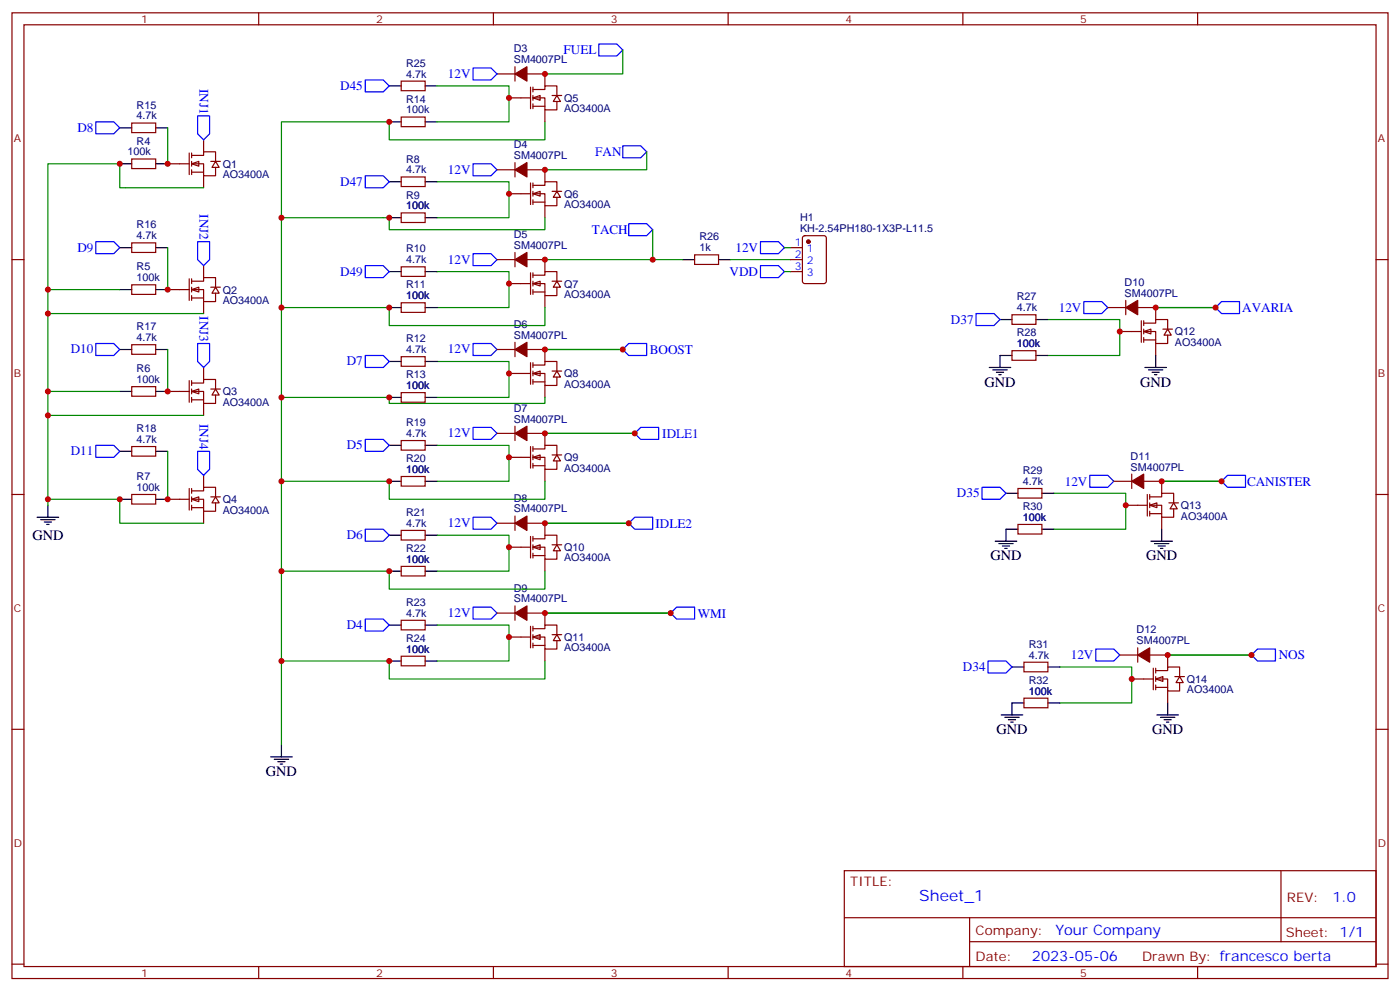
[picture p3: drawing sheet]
<svg xmlns="http://www.w3.org/2000/svg" width="412mm" height="292mm" viewBox="0 0 412 292" stroke-linecap="round" stroke-linejoin="round" font-family="sans-serif">
<g fill="none" stroke="#870000" stroke-width=".35">
<path d="M3.5 3.8h405.4v284.3h-405.4zM7.1 7.3h398.2v277.3h-398.2zM76.2 3.8v3.5M145.3 3.8v3.5M214.5 3.8v3.5M283.6 3.8v3.5M352.8 3.8v3.5M3.5 76.4h3.6M405.3 76.4h3.6M3.5 145.6h3.6M405.3 145.6h3.6M3.5 214.7h3.6"/>
<path d="M405.3 214.7h3.6M248.7 256.4h156.6v28.2h-156.6zM377.3 256.4v20.9M248.7 270.2h156.5M285.6 277.3h119.6M285.6 270.2v14.1M3.5 283.9h3.6M76.2 284.6v3.5M145.3 284.6v3.5M214.5 284.6v3.5M283.6 284.6v3.5M352.8 284.6v3.5"/>
<path d="M405.3 283.9h3.6"/>
</g>
<g fill="#fff" stroke="#870000" stroke-width=".35">
<path d="M56.4 48.2l2.2-.7v1.4z"/>
<path d="M63.5 47.5l1.1 1.8h-2.2z"/>
</g>
<path d="M49.4 48.2h6.3M55.7 45v6.4M56.4 45.8h3.6v-1.1h3.5v2.8M56.4 48.2h3.6v3.6h3.5v-2.5M56.4 50.7h3.6M56.4 45v1.5M56.4 47.5v1.4M56.4 50v1.4M60 41.2v3.5M60 51.8v3.5M62.1 47.5h2.8" fill="none" stroke="#870000" stroke-width=".35"/>
<g fill="#fff" stroke="#870000" stroke-width=".35">
<path d="M56.4 85.3l2.2-.7v1.4z"/>
<path d="M63.5 84.6l1.1 1.7h-2.2z"/>
</g>
<path d="M60 78.2v3.5M49.4 85.3h6.3M55.7 82.1v6.3M56.4 82.8h3.6v-1.1h3.5v2.9M56.4 85.3h3.6v3.5h3.5v-2.5M56.4 87.7h3.6M56.4 82.1v1.4M56.4 84.6v1.4M56.4 87v1.4M60 88.8v3.5M62.1 84.6h2.8" fill="none" stroke="#870000" stroke-width=".35"/>
<g fill="#fff" stroke="#870000" stroke-width=".35">
<path d="M56.4 115.3l2.2-.8v1.5z"/>
<path d="M63.5 114.5l1.1 1.8h-2.2z"/>
</g>
<path d="M49.4 115.3h6.3M55.7 112.1v6.3M56.4 112.8h3.6v-1.1h3.5v2.8M56.4 115.3h3.6v3.5h3.5v-2.5M56.4 117.7h3.6M56.4 112.1v1.4M56.4 114.5v1.5M56.4 117v1.4M60 108.2v3.5M60 118.8v3.5M62.1 114.5h2.8" fill="none" stroke="#870000" stroke-width=".35"/>
<g fill="#fff" stroke="#870000" stroke-width=".35">
<path d="M56.4 147l2.2-.7v1.4z"/>
<path d="M63.5 146.3l1.1 1.8h-2.2z"/>
</g>
<path d="M60 139.9v3.6M49.4 147h6.3M55.7 143.8v6.4M56.4 144.5h3.6v-1h3.5v2.8M56.4 147h3.6v3.5h3.5v-2.4M56.4 149.5h3.6M56.4 143.8v1.4M56.4 146.3v1.4M56.4 148.8v1.4M60 150.5v3.6M62.1 146.3h2.8" fill="none" stroke="#870000" stroke-width=".35"/>
<g fill="#fff" stroke="#870000" stroke-width=".35">
<path d="M157 28.8l2.1-.7v1.4z"/>
<path d="M164 28.1l1.1 1.8h-2.1z"/>
</g>
<g fill="none" stroke="#870000" stroke-width=".35">
<path d="M151.7 19.6v4.3M38.8 36.2h7.1v2.9h-7.1zM118.2 34.5h7v2.8h-7zM118.2 23.9h7v2.8h-7zM146.4 21.8h5.3M149.9 28.8h6.4M155.2 21.8h5.3v3.5M156.3 25.6v6.4M157 26.4h3.5v-1.1h3.5v2.8M157 28.8h3.5v3.5h3.5v-2.4M157 31.3h3.5M157 25.6v1.5"/>
<path d="M157 28.1v1.4M157 30.6v1.4M160.5 32.3v3.6M162.6 28.1h2.9M38.8 46.8h7.1v2.8h-7.1zM118.2 52.1h7v2.8h-7zM146.4 50h5.3M151.7 47.9v4.2M155.2 50h5.3M38.8 71.5h7.1v2.8h-7.1zM118.2 62.7h7v2.8h-7zM38.8 83.9h7.1v2.8h-7.1z"/>
<path d="M38.8 113.8h7.1v2.9h-7.1zM38.8 101.5h7.1v2.8h-7.1zM38.8 131.5h7.1v2.8h-7.1zM38.8 145.6h7.1v2.8h-7.1z"/>
</g>
<g fill="none" stroke="#000" stroke-width=".35">
<path d="M35.3 37.6h3.5M45.9 37.6h3.5M114.7 35.9h3.5M114.7 25.3h3.5M125.2 35.9h3.6M125.2 25.3h3.6M35.3 48.2h3.5M45.9 48.2h3.5M114.7 53.5h3.5M125.2 53.5h3.6M35.3 72.9h3.5M45.9 72.9h3.5"/>
<path d="M114.7 64.1h3.5M125.2 64.1h3.6M35.3 85.3h3.5M45.9 85.3h3.5M35.3 115.3h3.5M35.3 102.9h3.5M45.9 115.3h3.5M45.9 102.9h3.5M35.3 132.9h3.5M45.9 132.9h3.5M10.9 152.3h6.4M12 153h4.2"/>
<path d="M13.1 153.7h2.1M13.8 154.4h.7M14.1 148.8v3.5M35.3 147h3.5M45.9 147h3.5"/>
</g>
<path d="M49.4 37.6v10.6M128.8 25.3h21.1v10.6h-21.1M60 55.3h-24.7v-7.1h-21.2v100.6M128.8 53.5h21.1v10.6h-21.1M49.4 72.9v12.4M14.1 92.3h45.9M14.1 85.3h21.2M14.1 115.3h21.2M49.4 102.9v12.4M14.1 122.3h45.9M49.4 132.9v14.1M14.1 147h21.2v7.1h24.7" fill="none" stroke="#008700" stroke-width=".35"/>
<path d="M28.2 35.9h5.3l1.8 1.7-1.8 1.8h-5.3zM58.2 34.1h3.5v5.3l-1.7 1.8-1.8-1.8zM139.3 20h5.3l1.8 1.8-1.8 1.7h-5.3zM139.3 48.2h5.3l1.8 1.8-1.8 1.8h-5.3zM28.2 71.2h5.3l1.8 1.7-1.8 1.8h-5.3zM58.2 71.2h3.5v5.2l-1.7 1.8-1.8-1.8zM28.2 101.1h5.3l1.8 1.8-1.8 1.8h-5.3zM58.2 101.1h3.5v5.3l-1.7 1.8-1.8-1.8zM28.2 131.1h5.3l1.8 1.8-1.8 1.8h-5.3zM58.2 132.9h3.5v5.3l-1.7 1.7-1.8-1.7z" fill="none" stroke="#00f" stroke-width=".35"/>
<g fill="#870000" stroke="#870000" stroke-width=".35">
<path d="M151.7 21.8l3.5-2.2v4.3z"/>
<path d="M151.7 50l3.5-2.1v4.2z"/>
</g>
<g fill="#fff" stroke="#870000" stroke-width=".35">
<path d="M157 57l2.1-.7v1.4z"/>
<path d="M164 56.3l1.1 1.8h-2.1z"/>
</g>
<g fill="none" stroke="#870000" stroke-width=".35">
<path d="M149.9 57h6.4M156.3 53.9v6.3M157 54.6h3.5v-1.1h3.5v2.8M157 57h3.5v3.6h3.5v-2.5M157 59.5h3.5M157 53.9v1.4M157 56.3v1.4M157 58.8v1.4M160.5 50v3.5M162.6 56.3h2.9M118.2 78.6h7v2.8h-7zM146.4 76.4h5.3"/>
<path d="M151.7 74.3v4.3M155.2 76.4h5.3M160.5 60.6v3.5M118.2 89.1h7v2.9h-7z"/>
</g>
<path d="M128.8 80h21.1v10.6h-21.1" fill="none" stroke="#008700" stroke-width=".35"/>
<path d="M139.3 74.7h5.3l1.8 1.7-1.8 1.8h-5.3z" fill="none" stroke="#00f" stroke-width=".35"/>
<path d="M151.7 76.4l3.5-2.1v4.3z" fill="#870000" stroke="#870000" stroke-width=".35"/>
<path d="M114.7 80h3.5M125.2 80h3.6M114.7 90.6h3.5M125.2 90.6h3.6" fill="none" stroke="#000" stroke-width=".35"/>
<g fill="#fff" stroke="#870000" stroke-width=".35">
<path d="M157 83.5l2.1-.7v1.4z"/>
<path d="M164 82.8l1.1 1.8h-2.1z"/>
</g>
<g fill="none" stroke="#870000" stroke-width=".35">
<path d="M160.5 76.4v3.6M149.9 83.5h6.4M156.3 80.3v6.4M157 81h3.5v-1h3.5v2.8M157 83.5h3.5v3.5h3.5v-2.4M157 86h3.5M157 80.3v1.4M157 82.8v1.4M157 85.3v1.4M160.5 87v3.6M162.6 82.8h2.9M118.2 105h7v2.8h-7z"/>
<path d="M118.2 115.6h7v2.8h-7zM146.4 102.9h5.3M151.7 100.8v4.2M155.2 102.9h5.3"/>
</g>
<path d="M128.8 106.4h21.1v10.6h-21.1" fill="none" stroke="#008700" stroke-width=".35"/>
<path d="M139.3 101.1h5.3l1.8 1.8-1.8 1.8h-5.3z" fill="none" stroke="#00f" stroke-width=".35"/>
<path d="M151.7 102.9l3.5-2.1v4.2z" fill="#870000" stroke="#870000" stroke-width=".35"/>
<path d="M114.7 106.4h3.5M114.7 117h3.5M125.2 106.4h3.6M125.2 117h3.6" fill="none" stroke="#000" stroke-width=".35"/>
<g fill="#fff" stroke="#870000" stroke-width=".35">
<path d="M157 110l2.1-.7v1.4z"/>
<path d="M164 109.3l1.1 1.7h-2.1z"/>
</g>
<g fill="none" stroke="#870000" stroke-width=".35">
<path d="M149.9 110h6.4M156.3 106.8v6.3M157 107.5h3.5v-1.1h3.5v2.9M157 110h3.5v3.5h3.5v-2.5M157 112.4h3.5M157 106.8v1.4M157 109.3v1.4M157 111.7v1.4M160.5 102.9v3.5M160.5 113.5v3.5M162.6 109.3h2.9M118.2 129.7h7v2.8h-7z"/>
<path d="M146.4 127.6h5.3M151.7 125.5v4.2M155.2 127.6h5.3M118.2 140.3h7v2.8h-7z"/>
</g>
<path d="M128.8 131.1h21.1v10.6h-21.1" fill="none" stroke="#008700" stroke-width=".35"/>
<path d="M139.3 125.8h5.3l1.8 1.8-1.8 1.8h-5.3z" fill="none" stroke="#00f" stroke-width=".35"/>
<path d="M151.7 127.6l3.5-2.1v4.2z" fill="#870000" stroke="#870000" stroke-width=".35"/>
<path d="M114.7 131.1h3.5M125.2 131.1h3.6M114.7 141.7h3.5M125.2 141.7h3.6" fill="none" stroke="#000" stroke-width=".35"/>
<g fill="#fff" stroke="#870000" stroke-width=".35">
<path d="M157 134.7l2.1-.8v1.5z"/>
<path d="M164 133.9l1.1 1.8h-2.1z"/>
</g>
<g fill="none" stroke="#870000" stroke-width=".35">
<path d="M149.9 134.7h6.4M156.3 131.5v6.3M157 132.2h3.5v-1.1h3.5v2.8M157 134.7h3.5v3.5h3.5v-2.5M157 137.1h3.5M157 131.5v1.4M157 133.9v1.5M157 136.4v1.4M160.5 127.6v3.5M160.5 138.2v3.5M162.6 133.9h2.9M118.2 156.2h7v2.8h-7z"/>
<path d="M146.4 154.1h5.3M151.7 151.9v4.3M155.2 154.1h5.3M118.2 166.8h7v2.8h-7z"/>
</g>
<path d="M128.8 157.6h21.1v10.6h-21.1" fill="none" stroke="#008700" stroke-width=".35"/>
<path d="M139.3 152.3h5.3l1.8 1.8-1.8 1.7h-5.3z" fill="none" stroke="#00f" stroke-width=".35"/>
<path d="M151.7 154.1l3.5-2.2v4.3z" fill="#870000" stroke="#870000" stroke-width=".35"/>
<path d="M114.7 157.6h3.5M125.2 157.6h3.6M114.7 168.2h3.5M125.2 168.2h3.6" fill="none" stroke="#000" stroke-width=".35"/>
<g fill="#fff" stroke="#870000" stroke-width=".35">
<path d="M157 161.1l2.1-.7v1.4z"/>
<path d="M164 160.4l1.1 1.8h-2.1z"/>
</g>
<g fill="none" stroke="#870000" stroke-width=".35">
<path d="M156.3 157.9v6.4M157 158.6h3.5v-1h3.5v2.8M157 157.9v1.4M160.5 154.1v3.5M149.9 161.1h6.4M151.7 178.4v4.2M157 161.1h3.5v3.5h3.5v-2.4M157 163.6h3.5M157 160.4v1.4M157 162.9v1.4M160.5 164.6v3.6M162.6 160.4h2.9"/>
<path d="M118.2 182.6h7v2.9h-7zM118.2 193.2h7v2.8h-7zM146.4 180.5h5.3M155.2 180.5h5.3"/>
</g>
<path d="M128.8 184h21.1v10.6h-21.1" fill="none" stroke="#008700" stroke-width=".35"/>
<path d="M139.3 178.8h5.3l1.8 1.7-1.8 1.8h-5.3z" fill="none" stroke="#00f" stroke-width=".35"/>
<path d="M151.7 180.5l3.5-2.1v4.2z" fill="#870000" stroke="#870000" stroke-width=".35"/>
<path d="M114.7 184h3.5M114.7 194.6h3.5M125.2 184h3.6M125.2 194.6h3.6" fill="none" stroke="#000" stroke-width=".35"/>
<g fill="#fff" stroke="#870000" stroke-width=".35">
<path d="M157 187.6l2.1-.7v1.4z"/>
<path d="M164 186.9l1.1 1.7h-2.1z"/>
</g>
<g fill="none" stroke="#870000" stroke-width=".35">
<path d="M204.6 75h7.1v2.9h-7.1zM298.1 92.7h7.1v2.8h-7.1zM326.3 90.6h5.3M331.6 88.4v4.3M335.1 90.6h5.3M298.1 103.3h7.1v2.8h-7.1zM149.9 187.6h6.4M156.3 184.4v6.3M157 185.1h3.5v-1.1h3.5v2.9M157 187.6h3.5v3.5h3.5v-2.5M157 190h3.5M157 184.4v1.4"/>
<path d="M157 186.9v1.4M157 189.3v1.4M160.5 180.5v3.5M160.5 191.1v3.5M162.6 186.9h2.9"/>
</g>
<g fill="none" stroke="#008700" stroke-width=".35">
<path d="M183.4 14.7v7.1h-22.9M160.5 35.9v5.3h-45.8v-5.3h-31.8v183.4M190.5 44.7v5.3h-30M82.9 64.1h31.8v3.5h45.8v-3.5M160.5 76.4h40.6M192.3 67.6v8.8M215.2 76.4h17.6M82.9 90.6h31.8v5.2h45.8v-5.2M308.7 94.1h21.1v10.6h-21.1M82.9 117h31.8v1.8h45.8v-1.8M160.5 102.9h22.9M160.5 127.6h26.5"/>
<path d="M82.9 141.7h31.8v5.3h45.8v-5.3M160.5 154.1h24.7M82.9 168.2h31.8v5.3h45.8v-5.3M82.9 194.6h31.8v5.3h45.8v-5.3M160.5 180.5h37.1"/>
</g>
<path d="M201.1 76.4h3.5M211.7 76.4h3.5M294.6 94.1h3.5M305.2 94.1h3.5M294.6 104.7h3.5M305.2 104.7h3.5M82.9 219.3v3.5M79.7 222.8h6.4M80.8 223.6h4.2M81.8 224.3h2.2M82.5 225h.8" fill="none" stroke="#000" stroke-width=".35"/>
<g fill="none" stroke="#00f" stroke-width=".35">
<path d="M176.4 12.9h5.3l1.7 1.8-1.7 1.8h-5.3zM107.6 23.5h5.3l1.8 1.8-1.8 1.8h-5.3zM107.6 51.8h5.3l1.8 1.7-1.8 1.8h-5.3zM183.4 42.9h5.3l1.8 1.8-1.8 1.8h-5.3zM107.6 78.2h5.3l1.8 1.8-1.8 1.7h-5.3zM185.2 65.9h5.3l1.8 1.7-1.8 1.8h-5.3zM224 78.2h5.3l1.8 1.8-1.8 1.7h-5.3zM224 71.2h5.3l1.8 1.7-1.8 1.8h-5.3zM319.3 88.8h5.3l1.7 1.8-1.7 1.7h-5.3zM107.6 104.7h5.3l1.8 1.7-1.8 1.8h-5.3zM183.4 102.9l1.8-1.8h5.3v3.6h-5.3zM107.6 129.4h5.3l1.8 1.7-1.8 1.8h-5.3z"/>
<path d="M187 127.6l1.7-1.8h5.3v3.6h-5.3zM107.6 155.8h5.3l1.8 1.8-1.8 1.7h-5.3zM185.2 154.1l1.8-1.8h5.3v3.5h-5.3zM107.6 182.3h5.3l1.8 1.7-1.8 1.8h-5.3zM197.6 180.5l1.7-1.7h5.3v3.5h-5.3z"/>
</g>
<path d="M331.6 90.6l3.5-2.2v4.3z" fill="#870000" stroke="#870000" stroke-width=".35"/>
<g fill="#fff" stroke="#870000" stroke-width=".35">
<path d="M336.9 97.6l2.1-.7v1.4z"/>
<path d="M344 96.9l1 1.8h-2.1z"/>
</g>
<g fill="none" stroke="#870000" stroke-width=".35">
<path d="M329.8 97.6h6.4M336.2 94.4v6.4M336.9 95.1h3.5v-1h3.6v2.8M336.9 97.6h3.5v3.5h3.6v-2.4M336.9 94.4v1.4M336.9 96.9v1.4M336.9 99.4v1.4M340.4 90.6v3.5M342.5 96.9h2.9M336.9 100.1h3.5M340.4 101.1v3.6M333.4 139.6v4.2"/>
<path d="M299.9 143.8h7v2.8h-7zM299.9 154.4h7v2.8h-7zM328.1 141.7h5.3M336.9 141.7h5.3"/>
</g>
<path d="M310.4 145.2h21.2v10.6h-21.2" fill="none" stroke="#008700" stroke-width=".35"/>
<path d="M321 139.9h5.3l1.8 1.8-1.8 1.8h-5.3z" fill="none" stroke="#00f" stroke-width=".35"/>
<path d="M333.4 141.7l3.5-2.1v4.2z" fill="#870000" stroke="#870000" stroke-width=".35"/>
<path d="M296.3 145.2h3.6M296.3 155.8h3.6M306.9 145.2h3.5M306.9 155.8h3.5" fill="none" stroke="#000" stroke-width=".35"/>
<g fill="#fff" stroke="#870000" stroke-width=".35">
<path d="M338.7 148.8l2.1-.7v1.4z"/>
<path d="M345.7 148.1l1.1 1.7h-2.1z"/>
</g>
<g fill="none" stroke="#870000" stroke-width=".35">
<path d="M331.6 148.8h6.4M338 145.6v6.3M338.7 146.3h3.5v-1.1h3.5v2.9M338.7 148.8h3.5v3.5h3.5v-2.5M338.7 151.2h3.5M338.7 145.6v1.4M338.7 148.1v1.4M338.7 150.5v1.4M342.2 141.7v3.5M342.2 152.3v3.5M344.3 148.1h2.8M301.6 195h7.1v2.8h-7.1z"/>
<path d="M329.8 192.9h5.3M335.1 190.7v4.3M338.7 192.9h5.3M301.6 205.6h7.1v2.8h-7.1z"/>
</g>
<path d="M312.2 196.4h21.2v10.6h-21.2" fill="none" stroke="#008700" stroke-width=".35"/>
<path d="M322.8 191.1h5.3l1.7 1.8-1.7 1.7h-5.3z" fill="none" stroke="#00f" stroke-width=".35"/>
<path d="M335.1 192.9l3.6-2.2v4.3z" fill="#870000" stroke="#870000" stroke-width=".35"/>
<path d="M298.1 196.4h3.5M308.7 196.4h3.5M298.1 207h3.5M308.7 207h3.5" fill="none" stroke="#000" stroke-width=".35"/>
<g fill="#fff" stroke="#870000" stroke-width=".35">
<path d="M340.4 199.9l2.1-.7v1.4z"/>
<path d="M347.5 199.2l1 1.8h-2.1z"/>
</g>
<g fill="none" stroke="#870000" stroke-width=".35">
<path d="M232.8 72.9h3.6M232.8 76.4h3.6M232.8 80h3.6M236.6 69.6l.5-.2h5.6l.7 .4v13l-.4 .6-5.9 .1-.7-.5v-12.9zM333.4 199.9h6.3M339.7 196.7v6.4M340.4 197.4h3.6v-1h3.5v2.8M340.4 199.9h3.6v3.5h3.5v-2.4M340.4 196.7v1.5M340.4 199.2v1.4M344 192.9v3.5M346.1 199.2h2.8"/>
<path d="M340.4 202.4h3.6M340.4 201.7v1.4M344 203.4v3.6"/>
</g>
<path d="M287.5 92.3h5.3l1.8 1.8-1.8 1.7h-5.3zM358.1 90.6l1.7-1.8h5.3v3.5h-5.3zM289.3 143.5h5.3l1.7 1.7-1.7 1.8h-5.3zM359.8 141.7l1.8-1.8h5.3v3.6h-5.3zM291 194.6h5.3l1.8 1.8-1.8 1.8h-5.3zM370.4 191.1h5.3v3.5h-5.3l-1.7-1.7z" fill="none" stroke="#00f" stroke-width=".35"/>
<path d="M231.1 72.9h1.7M231.1 80h1.7M340.4 90.6h17.7M342.2 141.7h17.6M344 192.9h24.7" fill="none" stroke="#008700" stroke-width=".35"/>
<g fill="none" stroke="#000" stroke-width=".35">
<path d="M291.4 108.2h6.3M292.5 108.9h4.2M293.5 109.6h2.1M294.2 110.3h.7M294.6 104.7v3.5M337.3 108.2h6.3M338.3 108.9h4.2M339.4 109.6h2.1M340.1 110.3h.7M340.4 104.7v3.5M293.2 159.3h6.3M296.3 155.8v3.5"/>
<path d="M339 159.3h6.4M342.2 155.8v3.5M294.2 160.1h4.2M295.3 160.8h2.1M296 161.5h.7M340.1 160.1h4.2M341.1 160.8h2.2M341.8 161.5h.7M294.9 210.5h6.4M296 211.2h4.2M297 211.9h2.2M297.7 212.6h.7"/>
<path d="M298.1 207v3.5M340.8 210.5h6.3M341.8 211.2h4.3M342.9 211.9h2.1M343.6 212.6h.7M344 207v3.5"/>
</g>
<circle cx="238.1" cy="71.2" r=".53" fill="#870000" stroke="#870000" stroke-width=".35"/>
<g fill="#c00">
<circle cx="49.4" cy="48.2" r=".88"/>
<circle cx="35.3" cy="48.2" r=".88"/>
<circle cx="49.4" cy="85.3" r=".88"/>
<circle cx="14.1" cy="92.3" r=".88"/>
<circle cx="14.1" cy="85.3" r=".88"/>
<circle cx="49.4" cy="115.3" r=".88"/>
<circle cx="14.1" cy="122.3" r=".88"/>
<circle cx="14.1" cy="115.3" r=".88"/>
<circle cx="14.1" cy="147" r=".88"/>
<circle cx="35.3" cy="147" r=".88"/>
<circle cx="49.4" cy="147" r=".88"/>
<circle cx="149.9" cy="28.8" r=".88"/>
<circle cx="149.9" cy="57" r=".88"/>
<circle cx="149.9" cy="83.5" r=".88"/>
<circle cx="149.9" cy="110" r=".88"/>
<circle cx="149.9" cy="134.7" r=".88"/>
<circle cx="149.9" cy="161.1" r=".88"/>
<circle cx="149.9" cy="187.6" r=".88"/>
<circle cx="82.9" cy="194.6" r=".88"/>
<circle cx="114.7" cy="194.6" r=".88"/>
<circle cx="82.9" cy="168.2" r=".88"/>
<circle cx="114.7" cy="168.2" r=".88"/>
<circle cx="82.9" cy="141.7" r=".88"/>
<circle cx="114.7" cy="141.7" r=".88"/>
<circle cx="82.9" cy="117" r=".88"/>
<circle cx="114.7" cy="117" r=".88"/>
<circle cx="82.9" cy="90.6" r=".88"/>
<circle cx="114.7" cy="90.6" r=".88"/>
<circle cx="82.9" cy="64.1" r=".88"/>
<circle cx="114.7" cy="64.1" r=".88"/>
<circle cx="114.7" cy="35.9" r=".88"/>
<circle cx="160.5" cy="21.8" r=".88"/>
<circle cx="160.5" cy="50" r=".88"/>
<circle cx="160.5" cy="76.4" r=".88"/>
<circle cx="192.3" cy="76.4" r=".88"/>
<circle cx="160.5" cy="102.9" r=".88"/>
<circle cx="183.4" cy="102.9" r=".88"/>
<circle cx="160.5" cy="127.6" r=".88"/>
<circle cx="160.5" cy="154.1" r=".88"/>
<circle cx="185.2" cy="154.1" r=".88"/>
<circle cx="187" cy="127.6" r=".88"/>
<circle cx="160.5" cy="180.5" r=".88"/>
<circle cx="197.6" cy="180.5" r=".88"/>
<circle cx="329.8" cy="97.6" r=".88"/>
<circle cx="331.6" cy="148.8" r=".88"/>
<circle cx="333.4" cy="199.9" r=".88"/>
<circle cx="340.4" cy="90.6" r=".88"/>
<circle cx="358.1" cy="90.6" r=".88"/>
<circle cx="342.2" cy="141.7" r=".88"/>
<circle cx="359.8" cy="141.7" r=".88"/>
<circle cx="344" cy="192.9" r=".88"/>
<circle cx="368.7" cy="192.9" r=".88"/>
</g>
<text font-size="4.6" fill="#00f" x="270.8" y="265.4">Sheet_1</text>
<g font-size="4.2">
<text x="290" y="113.8">GND</text>
<text x="335.8" y="113.8">GND</text>
<text x="9.5" y="159">GND</text>
<text x="291.7" y="165">GND</text>
<text x="337.6" y="165">GND</text>
<text x="293.5" y="216.1">GND</text>
<text x="339.4" y="216.1">GND</text>
<text x="78.3" y="228.5">GND</text>
</g>
<g font-size="4.2" fill="#00f">
<text x="392.5" y="265.6">1.0</text>
<text x="310.9" y="275.2">Your Company</text>
<text x="304" y="283">2023-05-06</text>
</g>
<g font-size="3.9" fill="#00f">
<text x="166" y="15.9">FUEL</text>
<text x="132" y="22.9">12V</text>
<text x="58.7" y="26.1" transform="rotate(90 58.7 26.1)">INJ1</text>
<text x="100.2" y="26.5">D45</text>
<text x="22.8" y="38.9">D8</text>
<text x="175.3" y="45.9">FAN</text>
<text x="132" y="51.2">12V</text>
<text x="100.2" y="54.7">D47</text>
<text x="58.8" y="63.1" transform="rotate(90 58.8 63.1)">INJ2</text>
<text x="174.4" y="68.8">TACH</text>
<text x="22.8" y="74.1">D9</text>
<text x="132" y="77.6">12V</text>
<text x="216.6" y="74.1">12V</text>
<text x="100.2" y="81.1">D49</text>
<text x="214.9" y="81.2">VDD</text>
<text x="58.8" y="93.1" transform="rotate(90 58.8 93.1)">INJ3</text>
<text x="280.1" y="95.3">D37</text>
<text x="311.9" y="91.8">12V</text>
<text x="365.9" y="91.8">AVARIA</text>
<text x="20.8" y="104.1">D10</text>
<text x="102.2" y="107.6">D7</text>
<text x="132" y="104.1">12V</text>
<text x="191.4" y="104.2">BOOST</text>
<text x="58.8" y="124.9" transform="rotate(90 58.8 124.9)">INJ4</text>
<text x="132" y="128.8">12V</text>
<text x="195.1" y="128.9">IDLE1</text>
<text x="20.8" y="134.1">D11</text>
<text x="102.2" y="132.3">D5</text>
<text x="313.6" y="143">12V</text>
<text x="367.3" y="143">CANISTER</text>
<text x="281.9" y="146.4">D35</text>
<text x="132" y="155.2">12V</text>
<text x="193.1" y="155.3">IDLE2</text>
<text x="102.2" y="158.7">D6</text>
<text x="102.2" y="185.2">D4</text>
<text x="132" y="181.7">12V</text>
<text x="205.5" y="181.8">WMI</text>
<text x="283.7" y="197.6">D34</text>
<text x="315.4" y="194.1">12V</text>
<text x="376.7" y="194.2">NOS</text>
</g>
<g font-size="3.9" fill="#800">
<text x="250.5" y="260.9">TITLE:</text>
<text x="379.1" y="265.6">REV:</text>
<text x="287.4" y="275.1">Company:</text>
<text x="378.7" y="275.8">Sheet: 1/1</text>
<text x="287.4" y="282.8">Date:</text>
<text x="336.4" y="282.9">Drawn By: francesco berta</text>
</g>
<g font-size="3.2" fill="#800">
<text x="41.6" y="6.8">1</text>
<text x="110.8" y="6.8">2</text>
<text x="179.9" y="6.8">3</text>
<text x="249.1" y="6.8">4</text>
<text x="318.2" y="6.8">5</text>
<text x="4.1" y="41.9">A</text>
<text x="405.9" y="41.9">A</text>
<text x="4.1" y="111">B</text>
<text x="405.9" y="111">B</text>
<text x="4.1" y="180.2">C</text>
<text x="405.9" y="180.2">C</text>
<text x="4.1" y="249.3">D</text>
<text x="405.9" y="249.3">D</text>
<text x="41.6" y="287.6">1</text>
<text x="110.8" y="287.6">2</text>
<text x="179.9" y="287.6">3</text>
<text x="249.1" y="287.6">4</text>
<text x="318.2" y="287.6">5</text>
</g>
<g font-size="3.2" fill="#000080">
<text x="151.4" y="15.4">D3</text>
<text x="119.6" y="22.8">4.7k</text>
<text x="119.6" y="19.6">R25</text>
<text x="151.4" y="18.6">SM4007PL</text>
<text x="166.2" y="30">Q5</text>
<text x="40.2" y="35.2">4.7k</text>
<text x="40.2" y="32">R15</text>
<text x="119.6" y="33.4">100k</text>
<text x="119.6" y="30.2">R14</text>
<text x="166.2" y="33">AO3400A</text>
<text x="37.5" y="45.8">100k</text>
<text x="40.2" y="42.6">R4</text>
<text x="119.6" y="47.9">R8</text>
<text x="151.4" y="43.6">D4</text>
<text x="151.4" y="46.8">SM4007PL</text>
<text x="65.6" y="52.4">AO3400A</text>
<text x="65.6" y="49.4">Q1</text>
<text x="119.6" y="51">4.7k</text>
<text x="119.6" y="58.5">R9</text>
<text x="166.2" y="58.2">Q6</text>
<text x="119.6" y="61.6">100k</text>
<text x="166.2" y="61.2">AO3400A</text>
<text x="235.7" y="65">H1</text>
<text x="40.2" y="70.4">4.7k</text>
<text x="40.2" y="67.3">R16</text>
<text x="151.4" y="70.1">D5</text>
<text x="206" y="70.8">R26</text>
<text x="235.7" y="68.2">KH-2.54PH180-1X3P-L11.5</text>
<text x="119.6" y="77.5">4.7k</text>
<text x="119.6" y="74.3">R10</text>
<text x="151.4" y="73.3">SM4007PL</text>
<text x="206" y="74">1k</text>
<text x="40.2" y="82.8">100k</text>
<text x="40.2" y="79.6">R5</text>
<text x="65.6" y="89.5">AO3400A</text>
<text x="65.6" y="86.4">Q2</text>
<text x="119.6" y="88.1">100k</text>
<text x="119.6" y="84.9">R11</text>
<text x="166.2" y="87.7">AO3400A</text>
<text x="166.2" y="84.7">Q7</text>
<text x="299.5" y="88.4">R27</text>
<text x="331.3" y="84.2">D10</text>
<text x="331.3" y="87.4">SM4007PL</text>
<text x="299.5" y="91.6">4.7k</text>
<text x="40.2" y="100.4">4.7k</text>
<text x="40.2" y="97.3">R17</text>
<text x="119.6" y="100.8">R12</text>
<text x="151.4" y="96.6">D6</text>
<text x="151.4" y="99.7">SM4007PL</text>
<text x="299.5" y="99">R28</text>
<text x="346.1" y="101.8">AO3400A</text>
<text x="346.1" y="98.8">Q12</text>
<text x="119.6" y="104">4.7k</text>
<text x="299.5" y="102.2">100k</text>
<text x="40.2" y="112.8">100k</text>
<text x="40.2" y="109.6">R6</text>
<text x="119.6" y="111.4">R13</text>
<text x="166.2" y="111.1">Q8</text>
<text x="65.6" y="119.5">AO3400A</text>
<text x="65.6" y="116.4">Q3</text>
<text x="119.6" y="114.5">100k</text>
<text x="166.2" y="114.2">AO3400A</text>
<text x="119.6" y="125.5">R19</text>
<text x="151.4" y="121.2">D7</text>
<text x="151.4" y="124.4">SM4007PL</text>
<text x="40.2" y="130.4">4.7k</text>
<text x="40.2" y="127.2">R18</text>
<text x="119.6" y="128.7">4.7k</text>
<text x="119.6" y="136.1">R20</text>
<text x="166.2" y="135.8">Q9</text>
<text x="333" y="135.4">D11</text>
<text x="40.2" y="141.4">R7</text>
<text x="119.6" y="139.2">100k</text>
<text x="166.2" y="138.9">AO3400A</text>
<text x="301.3" y="142.8">4.7k</text>
<text x="301.3" y="139.6">R29</text>
<text x="333" y="138.5">SM4007PL</text>
<text x="40.2" y="144.5">100k</text>
<text x="65.6" y="148.2">Q4</text>
<text x="151.4" y="147.7">D8</text>
<text x="347.8" y="149.9">Q13</text>
<text x="65.6" y="151.2">AO3400A</text>
<text x="119.6" y="155.1">4.7k</text>
<text x="119.6" y="151.9">R21</text>
<text x="151.4" y="150.9">SM4007PL</text>
<text x="301.3" y="153.4">100k</text>
<text x="301.3" y="150.2">R30</text>
<text x="347.8" y="153">AO3400A</text>
<text x="119.6" y="165.7">100k</text>
<text x="119.6" y="162.5">R22</text>
<text x="166.2" y="165.3">AO3400A</text>
<text x="166.2" y="162.3">Q10</text>
<text x="119.6" y="178.4">R23</text>
<text x="151.4" y="174.2">D9</text>
<text x="151.4" y="177.3">SM4007PL</text>
<text x="119.6" y="181.6">4.7k</text>
<text x="119.6" y="189">R24</text>
<text x="166.2" y="191.8">AO3400A</text>
<text x="166.2" y="188.7">Q11</text>
<text x="303.1" y="190.7">R31</text>
<text x="334.8" y="186.5">D12</text>
<text x="334.8" y="189.7">SM4007PL</text>
<text x="119.6" y="192.2">100k</text>
<text x="303" y="193.9">4.7k</text>
<text x="303.1" y="201.3">R32</text>
<text x="349.6" y="201.1">Q14</text>
<text x="303" y="204.5">100k</text>
<text x="349.6" y="204.1">AO3400A</text>
</g>
<g font-size="3.2" fill="#00f">
<text x="234.2" y="72.6">1</text>
<text x="234.2" y="76.1">2</text>
<text x="237.7" y="74.3">1</text>
<text x="237.7" y="77.9">2</text>
<text x="234.2" y="79.6">3</text>
<text x="237.7" y="81.4">3</text>
</g>
</svg>
